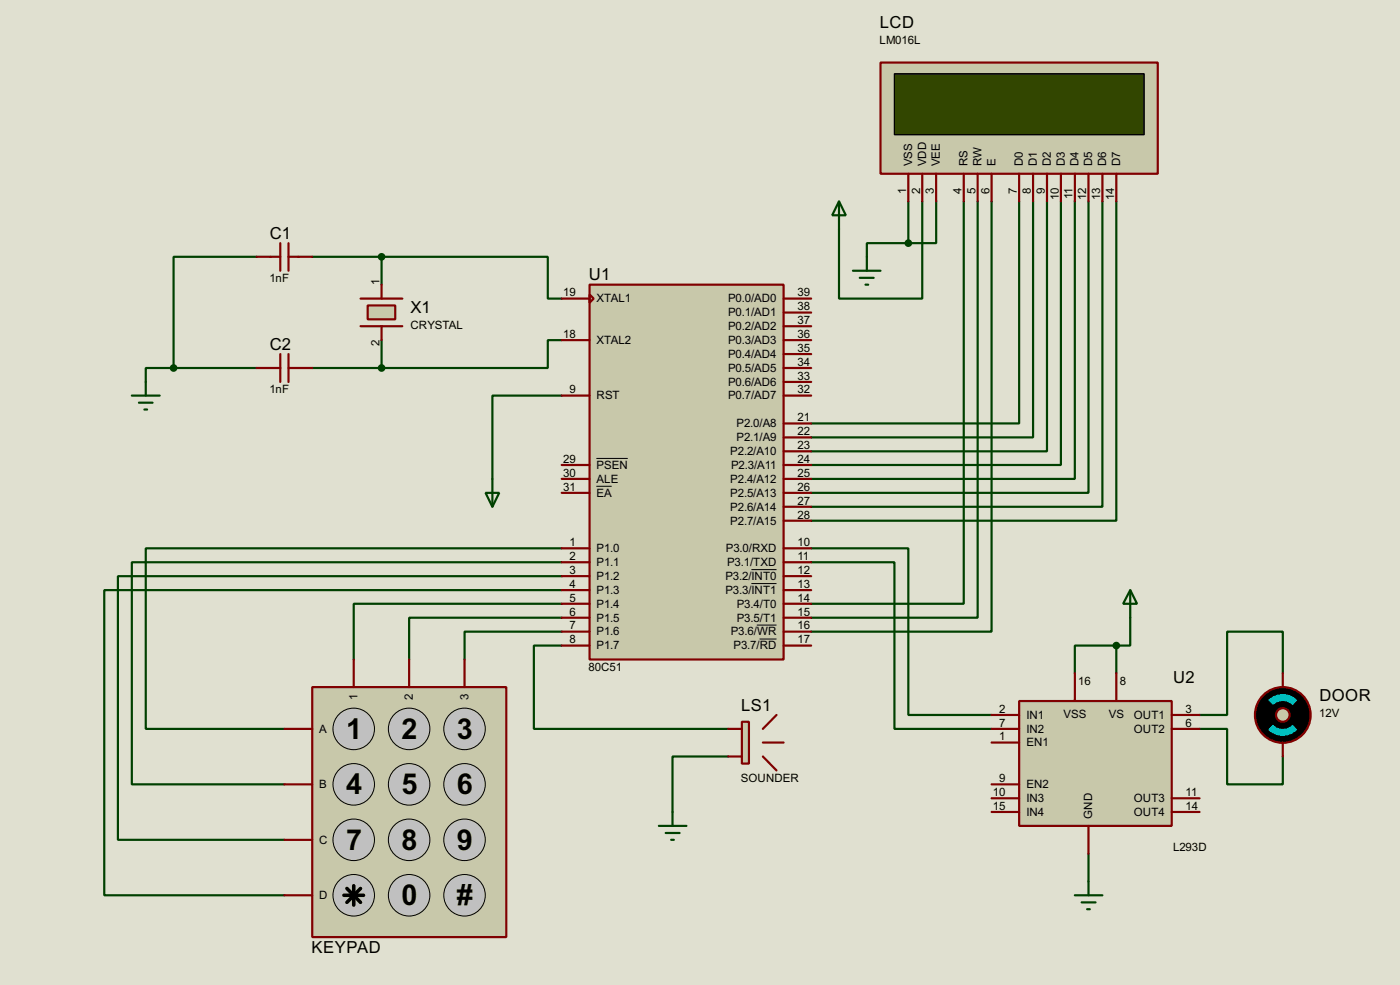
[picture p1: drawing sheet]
<svg xmlns="http://www.w3.org/2000/svg" width="256mm" height="180mm" viewBox="0 0 256 180" stroke-linecap="round" stroke-linejoin="round" font-family="sans-serif">
<path d="M0 0h256.5v180.3h-256.5z" fill="#e0e0d0"/>
<g fill="none" stroke="#004000" stroke-width=".4">
<path d="M166.4 36.9v7.6M169 36.9v17.8h-15.3v-12.7M171.5 36.9v7.6h-5.1M176.6 36.9v73.6h-28M179.1 36.9v76.2h-30.5M181.7 36.9v78.7h-33.1M186.7 36.9v40.6h-38.1M189.3 36.9v43.2h-40.7M191.8 36.9v45.7h-43.2M194.4 36.9v48.2h-45.8M196.9 36.9v50.8h-48.3M199.4 36.9v53.3h-50.8"/>
<path d="M202 36.9v55.9h-53.4M204.5 36.9v58.4h-55.9M47 47h-15.2v20.4M57.2 47h12.7M69.9 47h30.5v7.7h2.5M69.9 47v5.1M166.4 44.5h-7.6v2.5M31.8 67.4h-5.1v2.5M31.8 67.4h15.2M57.2 67.4h12.7M69.9 62.3v5.1M102.9 72.4h-12.7v15.3"/>
<path d="M102.9 62.3h-2.5v5.1h-30.5M102.9 110.5h-38.1v10.2M102.9 113.1h-27.9v7.6M102.9 115.6h-17.8v5.1M102.9 100.4h-76.2v33h25.4M102.9 102.9h-78.7v40.7h27.9M102.9 105.5h-81.3v48.2h30.5M102.9 108h-83.8v55.9h33M102.9 118.2h-5.1v15.2h35.6M148.6 100.4h17.8v30.5h15.3M148.6 102.9h15.3v30.5h17.8M204.5 118.2h-7.6v5"/>
<path d="M204.5 118.2v5M207.1 113.1v5.1h-2.6M133.4 138.5h-10.2v10.1M219.8 133.4h5v10.2h10.2v-5.1M235 123.2v-7.6h-10.2v15.3h-5M199.4 156.3v5"/>
</g>
<path d="M108 52.1h35.6v68.6h-35.6z" fill="#c8c8aa" stroke="#800000" stroke-width=".4"/>
<g fill="none" stroke="#800000" stroke-width=".4">
<path d="M102.9 54.7h5.1M108 53.9l.8 .8-.8 .7zM143.6 54.7h5M143.6 57.2h5M143.6 59.7h5M102.9 62.3h5.1M102.9 72.4h5.1M143.6 62.3h5M143.6 72.4h5M143.6 64.8h5M143.6 67.4h5M143.6 69.9h5"/>
<path d="M143.6 77.5h5M102.9 87.7h5.1M102.9 90.2h5.1M102.9 85.1h5.1M143.6 87.7h5M143.6 90.2h5M143.6 85.1h5M143.6 95.3h5M143.6 80.1h5M143.6 82.6h5M143.6 92.8h5M102.9 100.4h5.1"/>
<path d="M102.9 102.9h5.1M102.9 105.5h5.1M102.9 108h5.1M102.9 110.5h5.1M102.9 113.1h5.1M102.9 115.6h5.1M102.9 118.2h5.1M143.6 100.4h5M143.6 102.9h5M143.6 105.5h5M143.6 108h5M143.6 110.5h5"/>
<path d="M143.6 113.1h5M143.6 115.6h5M143.6 118.2h5"/>
</g>
<path d="M109.3 89h2.8M109.3 83.9h5.7M137.7 104.3h4.6M137.7 106.8h4.6M138.7 114.4h3.6M139.2 117h3.1" fill="none" stroke="#000" stroke-width=".18"/>
<path d="M153.7 36.9l1.3 2.5h-2.5zM153.7 36.9v5.1M156.3 49.6h5M157.5 50.9h2.6M158.6 52.1h.5M158.8 47v2.6M89 90.2h2.5l-1.3 2.6zM90.2 87.7v5.1" fill="none" stroke="#004000" stroke-width=".4"/>
<circle cx="166.4" cy="44.5" r=".5" fill="#004000" stroke="#004000" stroke-width=".4"/>
<path d="M57.2 125.8h35.6v45.7h-35.6z" fill="#c8c8aa" stroke="#800000" stroke-width=".4"/>
<g fill="#c0c0c0" stroke="#000" stroke-width=".18">
<circle cx="64.8" cy="133.4" r="3.8"/>
<circle cx="74.9" cy="133.4" r="3.8"/>
<circle cx="85.1" cy="133.4" r="3.8"/>
<circle cx="64.8" cy="143.6" r="3.8"/>
<circle cx="74.9" cy="143.6" r="3.8"/>
<circle cx="85.1" cy="143.6" r="3.8"/>
<circle cx="64.8" cy="153.7" r="3.8"/>
<circle cx="74.9" cy="153.7" r="3.8"/>
<circle cx="85.1" cy="153.7" r="3.8"/>
<circle cx="64.8" cy="163.9" r="3.8"/>
<circle cx="74.9" cy="163.9" r="3.8"/>
<circle cx="85.1" cy="163.9" r="3.8"/>
</g>
<path d="M63 163.9h3.6M63.6 162.6l2.5 2.6M64.8 162.1v3.6M66.1 162.6l-2.5 2.6" fill="none" stroke="#000" stroke-width=".65"/>
<path d="M52.1 133.4h5.1M64.8 120.7v5.1M75 120.7v5.1M85.1 120.7v5.1M52.1 143.6h5.1M52.1 153.7h5.1M52.1 163.9h5.1" fill="none" stroke="#800000" stroke-width=".4"/>
<path d="M135.9 132.1h1.3v7.7h-1.3z" fill="#c8c8aa" stroke="#800000" stroke-width=".4"/>
<path d="M133.4 133.4h2.5M133.4 138.5h2.5M139.8 135.9h3.8M139.8 138.5l2.5 2.5M142.3 130.9l-2.5 2.5" fill="none" stroke="#800000" stroke-width=".4"/>
<path d="M120.7 151.2h5.1M122 152.5h2.5M123 153.7h.5M123.2 148.6v2.6" fill="none" stroke="#004000" stroke-width=".4"/>
<path d="M186.7 128.3h28v22.9h-28z" fill="#c8c8aa" stroke="#800000" stroke-width=".4"/>
<g fill="none" stroke="#800000" stroke-width=".4">
<path d="M181.7 130.9h5M181.7 133.4h5M181.7 135.9h5M196.9 123.2v5.1M204.5 123.2v5.1M214.7 130.9h5.1M214.7 133.4h5.1M181.7 146.1h5M181.7 148.6h5M181.7 143.6h5M199.4 151.2v5.1M214.7 146.1h5.1"/>
<path d="M214.7 148.6h5.1"/>
</g>
<circle cx="235" cy="130.9" r="5.1" fill="#000" stroke="#800000" stroke-width=".4"/>
<circle cx="235" cy="130.9" r="1.25" fill="#c8c8aa" stroke="#800000" stroke-width=".4"/>
<g fill="#000" stroke="#000" stroke-width=".4">
<path d="M232.3 128.2l.9 .9a2.45 2.45 0 0 0 0 3.6l-.9 .9a3.7 3.7 0 0 1 0-5.4z" fill-rule="evenodd"/>
<path d="M237.7 128.2a3.7 3.7 0 0 1 0 5.4l-.9-.9a2.54 2.54 0 0 0 0-3.6z" fill-rule="evenodd"/>
</g>
<g fill="#00c0c0">
<path d="M232.3 128.2a3.7 3.7 0 0 1 5.4 0l-.9 .9a2.54 2.54 0 0 0-3.6 0z" fill-rule="evenodd"/>
<path d="M233.2 132.7a2.53 2.53 0 0 0 3.6 0l.9 .9a3.7 3.7 0 0 1-5.4 0z" fill-rule="evenodd"/>
</g>
<path d="M66.1 54.7h7.6M66.1 59.7h7.6M235 123.2v2.6M235 135.9v2.6" fill="none" stroke="#800000" stroke-width=".4"/>
<path d="M196.9 163.9h5.1M198.2 165.2h2.5M199.2 166.4h.5M199.4 161.3v2.6" fill="none" stroke="#004000" stroke-width=".4"/>
<path d="M67.4 55.9h5v2.6h-5z" fill="#c8c8aa" stroke="#800000" stroke-width=".4"/>
<path d="M47 47h4.4M51.4 44.5v5.1M52.9 44.5v5.1M52.9 47h4.3M69.9 52.1v2.6M69.9 59.7v2.6M47 67.4h4.4M51.4 64.8v5.1M52.9 64.8v5.1M52.9 67.4h4.3" fill="none" stroke="#800000" stroke-width=".4"/>
<g fill="#004000" stroke="#004000" stroke-width=".4">
<circle cx="69.9" cy="67.4" r=".5"/>
<circle cx="69.9" cy="47" r=".5"/>
<circle cx="31.8" cy="67.4" r=".5"/>
<circle cx="204.5" cy="118.2" r=".5"/>
</g>
<path d="M24.2 72.4h5.1M25.5 73.7h2.5M26.5 75h.5M26.7 69.9v2.5M207.1 108l1.2 2.5h-2.5zM207.1 108v5.1" fill="none" stroke="#004000" stroke-width=".4"/>
<path d="M161.3 11.5h50.8v20.3h-50.8z" fill="#c8c8aa" stroke="#800000" stroke-width=".4"/>
<path d="M163.9 13.5h45.7v11.2h-45.7z" fill="#324600" stroke="#000" stroke-width=".25"/>
<g fill="none" stroke="#800000" stroke-width=".4">
<path d="M166.4 31.8v5.1M169 31.8v5.1M171.5 31.8v5.1M176.6 31.8v5.1M179.1 31.8v5.1M181.7 31.8v5.1M186.7 31.8v5.1M189.3 31.8v5.1M191.8 31.8v5.1M194.4 31.8v5.1M196.9 31.8v5.1M199.4 31.8v5.1"/>
<path d="M202 31.8v5.1M204.5 31.8v5.1"/>
</g>
<g font-size="5.9">
<text x="63.4" y="135.2">1</text>
<text x="73.6" y="135.2">2</text>
<text x="83.7" y="135.2">3</text>
<text x="63.4" y="145.4">4</text>
<text x="73.6" y="145.4">5</text>
<text x="83.7" y="145.4">6</text>
<text x="63.4" y="155.5">7</text>
<text x="73.6" y="155.5">8</text>
<text x="83.7" y="155.5">9</text>
<text x="73.6" y="165.7">0</text>
<text x="83.7" y="165.7">#</text>
</g>
<g font-size="3.4">
<text x="161.2" y="5.1">LCD</text>
<text x="49.4" y="43.7">C1</text>
<text x="107.9" y="51.3">U1</text>
<text x="75.2" y="57.2">X1</text>
<text x="49.4" y="64">C2</text>
<text x="214.9" y="125">U2</text>
<text x="135.8" y="130.1">LS1</text>
<text x="241.7" y="128.3">DOOR</text>
<text x="57.1" y="174.5">KEYPAD</text>
</g>
<g font-size="2.4">
<text x="161.1" y="8.1">LM016L</text>
<text x="166" y="35.4" transform="rotate(-90 166 35.4)">1</text>
<text x="167.1" y="30.5" transform="rotate(-90 167.1 30.5)">VSS</text>
<text x="168.6" y="35.5" transform="rotate(-90 168.6 35.5)">2</text>
<text x="169.7" y="30.5" transform="rotate(-90 169.7 30.5)">VDD</text>
<text x="171.1" y="35.5" transform="rotate(-90 171.1 35.5)">3</text>
<text x="172.2" y="30.5" transform="rotate(-90 172.2 30.5)">VEE</text>
<text x="176.2" y="35.5" transform="rotate(-90 176.2 35.5)">4</text>
<text x="177.3" y="30.5" transform="rotate(-90 177.3 30.5)">RS</text>
<text x="178.7" y="35.5" transform="rotate(-90 178.7 35.5)">5</text>
<text x="179.8" y="30.5" transform="rotate(-90 179.8 30.5)">RW</text>
<text x="181.3" y="35.5" transform="rotate(-90 181.3 35.5)">6</text>
<text x="182.4" y="30.5" transform="rotate(-90 182.4 30.5)">E</text>
<text x="186.3" y="35.4" transform="rotate(-90 186.3 35.4)">7</text>
<text x="187.4" y="30.5" transform="rotate(-90 187.4 30.5)">D0</text>
<text x="188.9" y="35.4" transform="rotate(-90 188.9 35.4)">8</text>
<text x="190" y="30.5" transform="rotate(-90 190 30.5)">D1</text>
<text x="191.4" y="35.5" transform="rotate(-90 191.4 35.5)">9</text>
<text x="192.5" y="30.5" transform="rotate(-90 192.5 30.5)">D2</text>
<text x="195.1" y="30.5" transform="rotate(-90 195.1 30.5)">D3</text>
<text x="197.6" y="30.5" transform="rotate(-90 197.6 30.5)">D4</text>
<text x="200.1" y="30.5" transform="rotate(-90 200.1 30.5)">D5</text>
<text x="202.7" y="30.5" transform="rotate(-90 202.7 30.5)">D6</text>
<text x="205.2" y="30.5" transform="rotate(-90 205.2 30.5)">D7</text>
<text x="194" y="36.6" transform="rotate(-90 194 36.6)">10</text>
<text x="196.5" y="36.5" transform="rotate(-90 196.5 36.5)">11</text>
<text x="199" y="36.6" transform="rotate(-90 199 36.6)">12</text>
<text x="201.6" y="36.6" transform="rotate(-90 201.6 36.6)">13</text>
<text x="204.1" y="36.6" transform="rotate(-90 204.1 36.6)">14</text>
<text x="49.4" y="51.7">1nF</text>
<text x="69.5" y="52.1" transform="rotate(-90 69.5 52.1)">1</text>
<text x="103.2" y="54.3">19</text>
<text x="109.3" y="55.4">XTAL1</text>
<text x="133.4" y="55.4">P0.0/AD0</text>
<text x="133.4" y="57.9">P0.1/AD1</text>
<text x="146.1" y="54.3">39</text>
<text x="146.1" y="56.8">38</text>
<text x="146.1" y="59.3">37</text>
<text x="69.5" y="63.4" transform="rotate(-90 69.5 63.4)">2</text>
<text x="75.2" y="60.2">CRYSTAL</text>
<text x="103.2" y="61.9">18</text>
<text x="109.3" y="63">XTAL2</text>
<text x="133.4" y="60.4">P0.2/AD2</text>
<text x="133.4" y="63">P0.3/AD3</text>
<text x="133.4" y="65.5">P0.4/AD4</text>
<text x="146.1" y="61.9">36</text>
<text x="146.1" y="64.4">35</text>
<text x="49.4" y="72">1nF</text>
<text x="104.3" y="72">9</text>
<text x="133.4" y="68.1">P0.5/AD5</text>
<text x="133.4" y="70.6">P0.6/AD6</text>
<text x="146.1" y="67">34</text>
<text x="146.1" y="69.5">33</text>
<text x="146.1" y="72">32</text>
<text x="109.3" y="73.1">RST</text>
<text x="133.4" y="73.1">P0.7/AD7</text>
<text x="146.1" y="77.1">21</text>
<text x="133.8" y="83.3">P2.2/A10</text>
<text x="134.9" y="78.2">P2.0/A8</text>
<text x="134.9" y="80.8">P2.1/A9</text>
<text x="146.1" y="79.7">22</text>
<text x="146.1" y="82.2">23</text>
<text x="103.2" y="87.3">30</text>
<text x="103.2" y="89.8">31</text>
<text x="103.2" y="84.7">29</text>
<text x="109.3" y="88.4">ALE</text>
<text x="109.3" y="85.8">PSEN</text>
<text x="133.8" y="88.4">P2.4/A12</text>
<text x="133.9" y="85.8">P2.3/A11</text>
<text x="146.1" y="84.7">24</text>
<text x="146.1" y="87.3">25</text>
<text x="146.1" y="89.8">26</text>
<text x="109.3" y="90.9">EA</text>
<text x="133.8" y="90.9">P2.5/A13</text>
<text x="133.8" y="93.5">P2.6/A14</text>
<text x="146.1" y="94.9">28</text>
<text x="146.1" y="92.4">27</text>
<text x="104.3" y="100">1</text>
<text x="109.3" y="101.1">P1.0</text>
<text x="133" y="101.1">P3.0/RXD</text>
<text x="133.8" y="96">P2.7/A15</text>
<text x="146.1" y="100">10</text>
<text x="104.3" y="102.5">2</text>
<text x="104.3" y="105.1">3</text>
<text x="104.3" y="107.6">4</text>
<text x="109.3" y="103.6">P1.1</text>
<text x="109.3" y="106.2">P1.2</text>
<text x="132.9" y="106.2">P3.2/INT0</text>
<text x="133.2" y="103.6">P3.1/TXD</text>
<text x="146.1" y="102.5">11</text>
<text x="146.1" y="105.1">12</text>
<text x="146.1" y="107.6">13</text>
<text x="104.3" y="110.1">5</text>
<text x="104.3" y="112.7">6</text>
<text x="109.3" y="108.7">P1.3</text>
<text x="109.3" y="111.2">P1.4</text>
<text x="109.3" y="113.8">P1.5</text>
<text x="132.9" y="108.7">P3.3/INT1</text>
<text x="135" y="111.2">P3.4/T0</text>
<text x="135" y="113.8">P3.5/T1</text>
<text x="146.1" y="110.1">14</text>
<text x="146.1" y="112.7">15</text>
<text x="104.3" y="115.2">7</text>
<text x="104.3" y="117.8">8</text>
<text x="109.3" y="116.3">P1.6</text>
<text x="109.3" y="118.9">P1.7</text>
<text x="133.9" y="116.3">P3.6/WR</text>
<text x="134.4" y="118.9">P3.7/RD</text>
<text x="146.1" y="117.8">17</text>
<text x="146.1" y="115.2">16</text>
<text x="107.8" y="122.8">80C51</text>
<text x="197.5" y="125.4">16</text>
<text x="205.2" y="125.4">8</text>
<text x="65.5" y="128.2" transform="rotate(-90 65.5 128.2)">1</text>
<text x="75.7" y="128.2" transform="rotate(-90 75.7 128.2)">2</text>
<text x="85.8" y="128.2" transform="rotate(-90 85.8 128.2)">3</text>
<text x="183.1" y="130.5">2</text>
<text x="188" y="131.6">IN1</text>
<text x="194.8" y="131.5">VSS</text>
<text x="203.1" y="131.5">VS</text>
<text x="207.7" y="131.6">OUT1</text>
<text x="217.2" y="130.5">3</text>
<text x="241.7" y="131.3">12V</text>
<text x="58.5" y="134.1">A</text>
<text x="183.1" y="133">7</text>
<text x="183.1" y="135.5">1</text>
<text x="188" y="134.1">IN2</text>
<text x="188" y="136.6">EN1</text>
<text x="207.7" y="134.1">OUT2</text>
<text x="217.2" y="133">6</text>
<text x="135.7" y="143.1">SOUNDER</text>
<text x="183.1" y="143.2">9</text>
<text x="58.5" y="144.3">B</text>
<text x="181.9" y="145.7">10</text>
<text x="181.9" y="148.2">15</text>
<text x="188" y="146.8">IN3</text>
<text x="188" y="149.3">IN4</text>
<text x="188" y="144.3">EN2</text>
<text x="200.1" y="149.9" transform="rotate(-90 200.1 149.9)">GND</text>
<text x="207.7" y="146.8">OUT3</text>
<text x="207.7" y="149.3">OUT4</text>
<text x="217.2" y="145.7">11</text>
<text x="217.2" y="148.2">14</text>
<text x="58.5" y="154.4">C</text>
<text x="214.9" y="155.8">L293D</text>
<text x="58.5" y="164.6">D</text>
</g>
</svg>
